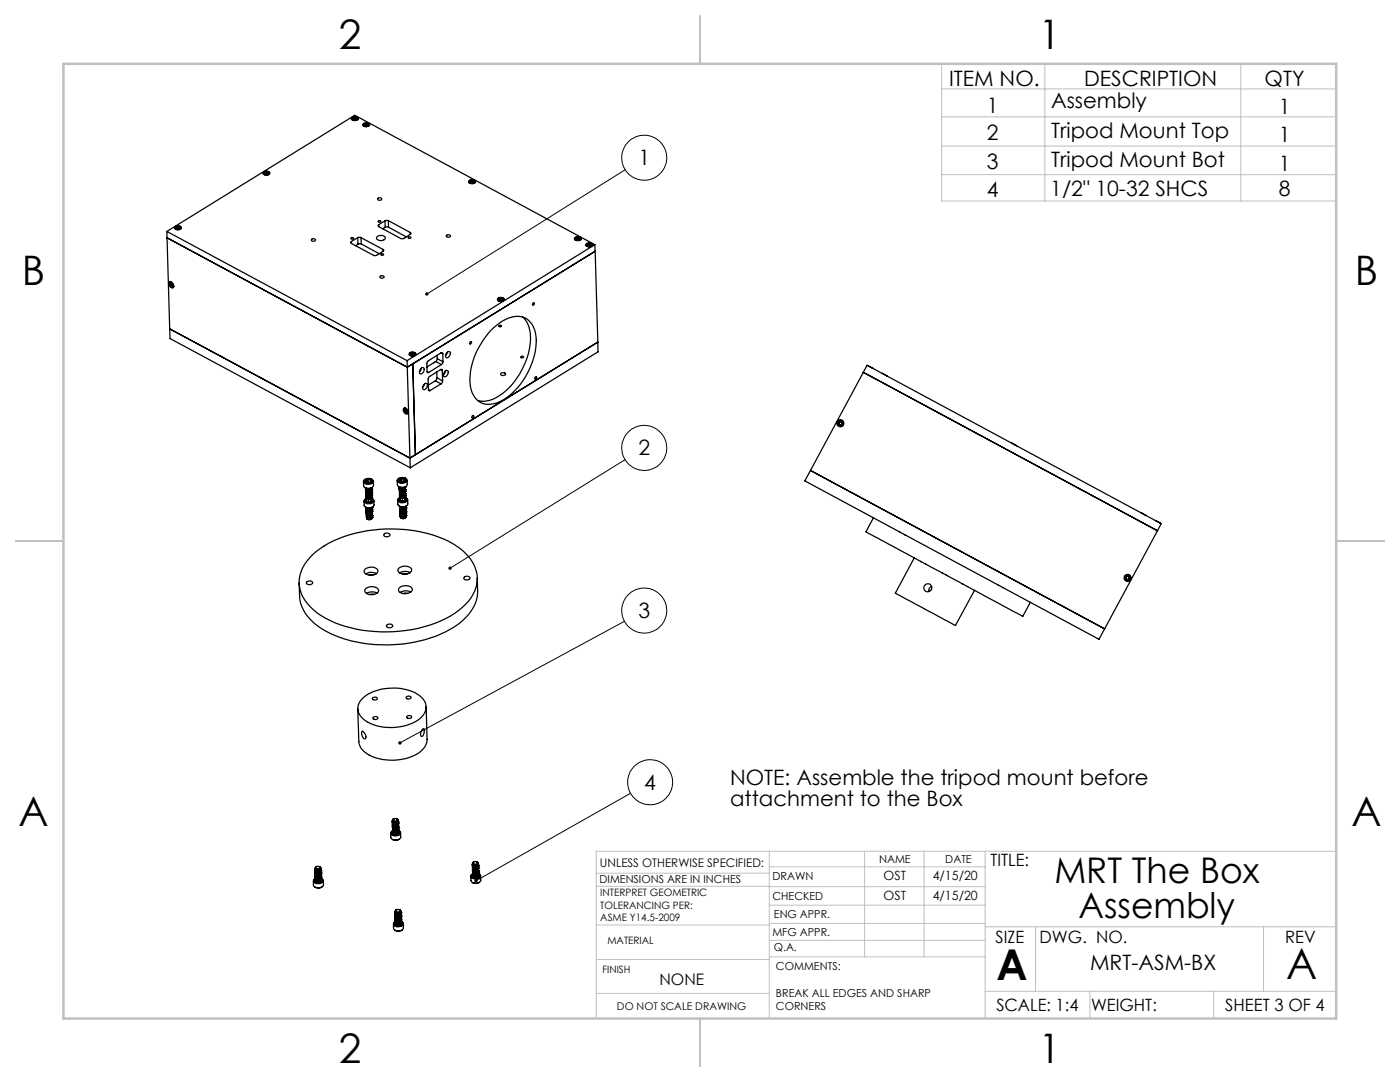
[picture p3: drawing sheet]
<svg xmlns="http://www.w3.org/2000/svg" width="279mm" height="216mm" viewBox="0 0 279 216" stroke-linecap="round" stroke-linejoin="round" font-family="sans-serif">
<g fill="none" stroke="#000" stroke-width=".2">
<path d="M124.8 33.9l-39.6 24.8M124.7 91.7l-34.9 21.7M124.6 124l-44.8 24.2M125.8 158.3l-30.8 17.5"/>
<circle cx="128.6" cy="31.5" r="4.5"/>
<circle cx="128.6" cy="89.4" r="4.5"/>
<circle cx="128.6" cy="121.8" r="4.5"/>
<circle cx="129.7" cy="156.1" r="4.5"/>
</g>
<g fill="none" stroke="#c0c0c0" stroke-width=".2">
<path d="M137.8 12.7h128.9v27.4h-78.8v-27.4M187.9 17.7h78.8M208.5 12.7v27.4M247.6 12.7v27.4M187.9 23.3h78.8M187.9 29.1h78.8M187.9 34.9h78.8M266.7 41.3v5.7M266.7 52.7v5.7M119 174.2h34.5M119 176.8h34.6M153.5 169.9v33.3"/>
<path d="M153.5 176.9h43.1M153.5 173h43.1M172.5 169.9v21M184.4 169.9v21M196.6 169.9v33.3M266.7 169.9h-147.7v33.3M119 198.2h34.5M119 191.5h34.5M119 184.6h34.6M153.5 180.6h43.1M153.5 184.3h43.1M153.5 187.6h43.1"/>
<path d="M153.6 190.9h43M196.6 197.8h70.1M196.6 184.9h70.1M206.7 184.9v12.9M217.5 197.8v5.4M242.2 197.8v5.4M252.2 184.9v12.9"/>
</g>
<path d="M139.7 3.2v9.5M3.1 107.9h9.6M266.7 107.9h9.5M139.7 203.2v9.6" fill="none" stroke="#c0c0c0" stroke-width=".25"/>
<path d="M12.7 12.7h254v190.5h-254z" fill="none" stroke="#c0c0c0" stroke-width=".5"/>
<path d="M84.9 58.5v.3l.3-.1-.3 .1a.34 .34 0 0 0 .5 .1 .34 .34 0 0 0 0-.5 .34 .34 0 0 0-.5 .1zM89.6 113.1l-.1 .5 .3-.2-.3 .2a.34 .34 0 0 0 .5 0 .34 .34 0 0 0 .1-.4 .34 .34 0 0 0-.5-.1zM79.6 148l-.1 .4 .3-.2-.3 .2a.34 .34 0 0 0 .5 .1 .34 .34 0 0 0 .1-.5 .34 .34 0 0 0-.5 0zM94.7 175.6v.3l.3-.1-.3 .1a.34 .34 0 0 0 .5 .1 .34 .34 0 0 0 0-.5 .34 .34 0 0 0-.5 .1z" fill="#000"/>
<g fill="none" stroke="#000" stroke-width=".25">
<path d="M52.5 34.4a.75 .75 0 0 1 1.3 .2 .82 .82 0 0 1-1.3 0zM52.6 34.6v.2M52.7 34.4a.54 .54 0 0 1 .5-.2 .54 .54 0 0 1 .5 .4 .51 .51 0 0 1-.6 .3 .51 .51 0 0 1-.4-.5zM52.8 34.5l.1 .1M52.9 34.6l.3 .1M52.9 34.6l.1 .1M53.1 34.3l.3 .1M53.1 34.3l-.3 .2M53.1 34.7h.1M53.1 34.3v.4M53.4 34.4l.1 .2M53.4 34.4v.2"/>
<path d="M53.5 34.6l-.3 .1M53.5 34.6l-.1 .1M53.5 34.3l.2 .1a.53 .53 0 0 1-.5 .5 .53 .53 0 0 1-.6-.4l.2-.2M53.8 34.6v.1M70.2 23.5a.81 .81 0 0 1 1.3 .2 .88 .88 0 0 1-1.4 0zM70.2 23.7v.2M70.4 23.4h.6l.3 .2a.52 .52 0 0 1-.5 .3 .52 .52 0 0 1-.5-.4zM70.4 23.4l-.1 .2a.59 .59 0 0 0 .5 .4 .59 .59 0 0 0 .6-.3l-.2-.3M70.5 23.6l.1 .1M70.6 23.7l.3 .1M70.6 23.7v.1M70.8 23.4l.3 .1"/>
<path d="M70.8 23.4l-.3 .2M70.8 23.4l-.1 .4h.2M71.1 23.5v.2M71.1 23.7l-.2 .1M71.1 23.7l-.1 .1M71.4 23.7v.1M72.5 24.7a.75 .75 0 0 1 1.3 .2 .8 .8 0 0 1-1.4 0zM72.5 24.9v.2M72.6 24.8a.53 .53 0 0 1 .5-.3 .53 .53 0 0 1 .5 .4 .54 .54 0 0 1-.6 .2 .54 .54 0 0 1-.4-.3zM72.8 24.8v.2M72.8 25h.3M72.8 25h.1"/>
<path d="M73 24.7h.4M73 24.7l-.2 .1M73 24.7l.1 .3M73.1 25h-.1M73.1 25h.1M73.4 24.7v.2M73.4 24.7v.3M73.4 24.9l-.3 .1M73.4 24.9l-.1 .1M73.4 24.6l.2 .2a.53 .53 0 0 1-.5 .5 .53 .53 0 0 1-.5-.5l.1-.1M73.7 24.9v.2M75.4 39.6a.38 .38 0 0 1 .5-.2 .38 .38 0 0 1 .2 .5l-.5 .1-.2-.2z"/>
<path d="M93.6 36.3v.2M93.7 36l.5-.2 .5 .1 .2 .3a.75 .75 0 0 1-.7 .5 .75 .75 0 0 1-.7-.4zM93.8 36l.6-.1 .3 .2a.48 .48 0 0 1-.5 .4 .48 .48 0 0 1-.5-.4zM93.8 36l-.2 .3a.67 .67 0 0 0 1.2 0l-.3-.3M93.9 36.2v.2M93.9 36.4h.1M94.1 36.4h.2M94.2 36l.3 .1M94.2 36l-.3 .2M94.2 36v.4M94.5 36.1v.2M94.5 36.3l-.6 .1"/>
<path d="M94.5 36.3l-.1 .1M94.8 36.3v.2M33.3 46.2l47.9 25.8M33.3 46.2l37.5-23.2 47.9 25.8M33.3 46.2v1.2M33.3 47.4l48 25.9M33.3 47.4l.6 18.2M33.7 56.3a.71 .71 0 0 1 .8 .3 .71 .71 0 0 1-.1 .9l-.4-.2-.2-.4zM34 56.4a.53 .53 0 0 1 .5 .3 .53 .53 0 0 1-.1 .6l-.4-.3-.1-.4zM34 56.6l.1 .3M34 56.2v.1M34.1 56.9l.2 .2"/>
<path d="M34.1 56.2l-.2 .2v.2M34.1 56.5l.3 .2M34.1 56.5l-.1 .1M34.1 56.5l.2 .1M34.2 56.5l-.2 .1M34.4 56.7l.1 .3M34.4 56.7v.1M34.4 56.8h.1M34.4 56.8l-.3 .1M34.5 57l-.2 .1M34.5 56.9v.1M34.7 57.2l-.2 .1-.2-.1"/>
<path d="M34.7 57.2l-.1 .1M34.9 45.3a.75 .75 0 0 1 1.3 .2 .8 .8 0 0 1-1.4-.1zM35 45.5v.2M35 45.3a.53 .53 0 0 1 .6-.2 .53 .53 0 0 1 .4 .4 .54 .54 0 0 1-.5 .2 .54 .54 0 0 1-.5-.4zM35.2 45.4v.1M35.2 45.5l.4 .1M35.2 45.5l.1 .1M35.5 45.2l.3 .1M35.5 45.2l-.3 .2M35.5 45.2v.4M35.5 45.6h-.1M35.5 45.6h.1"/>
<path d="M35.8 45.3v.2M35.8 45.5l-.2 .1M35.8 45.5l-.1 .1M35.9 45.2l.2 .1a.53 .53 0 0 1-.6 .5 .53 .53 0 0 1-.5-.4l.2-.2M36.1 45.5v.1M62.2 47.8a.42 .42 0 0 1 .4-.2 .42 .42 0 0 1 .3 .4 .43 .43 0 0 1-.4 .1 .43 .43 0 0 1-.3-.3zM70.1 47.4h.4a.21 .21 0 0 1-.2 .3 .21 .21 0 0 1-.2-.3zM70.1 48.2l-.1 .1 .1 .3M70.1 48.6l4.6 2.4 .5-.1 1.2-.8M70.1 48.2v.4M71.4 47.4h.6M71.4 47.4l-1.3 .8"/>
<path d="M71.4 47.4v1.3M71.4 48.7l-.5 .3M72 47.4l4.4 2.4M72 47.4l.1 1.3M72.1 48.7h-.7M72.1 48.7l3.6 1.9M75.3 47.2a1.03 1.03 0 0 1 1.6 .3 1.05 1.05 0 0 1-1.8 .1zM75.5 44.1a.26 .26 0 0 1 .3-.1 .26 .26 0 0 1 .2 .3h-.5zM75.6 44.8l-.1 .3 .1 .1M75.6 44.8v.4M75.6 45.2l4.4 2.4 .4 .1 1.5-.9M75.9 55.1l.5-.1 .2 .2a.39 .39 0 0 1-.4 .3 .39 .39 0 0 1-.4-.3z"/>
<path d="M76 50.7a.25 .25 0 0 1 .3-.1 .25 .25 0 0 1 .2 .3h-.3zM76.4 49.8l.2 .1-.2 .2M76.4 49.8v.3M76.8 44.1l-1.2 .7M76.8 44.1l.1 1.3M76.9 45.4l-.5 .2M77.5 44l-.7 .1M77.5 44l4.4 2.4M77.5 44v1.3M77.5 45.3l-.6 .1M77.5 45.3l3.6 2M81.5 47.4a.24 .24 0 0 1 .3-.2 .24 .24 0 0 1 .1 .3l-.3 .1z"/>
<path d="M81.9 46.4l.1 .1-.1 .3M81.9 46.4v.4M89.2 46.9l.4-.1 .3 .2a.41 .41 0 0 1-.4 .3 .41 .41 0 0 1-.4-.3zM99.4 59.8v.2M99.4 59.5l.8-.1a.41 .41 0 0 1 .4 .4 .84 .84 0 0 1-1.3 0zM99.6 59.5l.6-.1 .2 .2a.48 .48 0 0 1-.4 .4 .48 .48 0 0 1-.5-.4zM99.6 59.5l-.2 .3a.67 .67 0 0 0 1.1 0l-.2-.3M99.6 59.7l.1 .2M99.7 59.9h.3M99.7 59.9h.1M99.9 59.5l.3 .1M99.9 59.5l-.3 .2"/>
<path d="M99.9 59.5v.4h.1M100.2 59.6l.1 .2M100.2 59.6v.2M100.3 59.8l-.3 .1M100.3 59.8l-.1 .1M100.5 59.8v.2M114.7 47.5a.75 .75 0 0 1 1.3 .2 .84 .84 0 0 1-1.4-.1zM114.8 47.7v.2M114.9 47.5a.5 .5 0 0 1 .5-.2 .5 .5 0 0 1 .4 .4 .5 .5 0 0 1-.6 .2 .5 .5 0 0 1-.3-.4zM115 47.5v.2M115 47.7l.1 .1M115.3 47.4h.3"/>
<path d="M115.3 47.4l-.3 .1M115.3 47.8h-.1M115.3 47.8h.1M115.3 47.4v.4M115.6 47.4v.3M115.6 47.7l-.2 .1-.4-.1M115.6 47.7h-.1M115.7 47.4l.2 .1a.57 .57 0 0 1-.5 .5 .57 .57 0 0 1-.6-.3l.2-.3M115.9 47.6v.2M116.9 48.7a.78 .78 0 0 1 1.4 .2 .84 .84 0 0 1-1.4 0zM117 48.9v.2M117.1 48.7a.52 .52 0 0 1 .6-.2 .52 .52 0 0 1 .4 .4 .52 .52 0 0 1-.6 .3 .52 .52 0 0 1-.4-.5z"/>
<path d="M117.2 48.6l-.1 .2a.56 .56 0 0 0 .5 .4 .56 .56 0 0 0 .5-.4l-.1-.2M117.3 48.8v.2M117.3 49h.1M117.5 49h.2M117.5 48.6l.4 .1M117.5 48.6l-.2 .2M117.5 48.6l.1 .4M117.9 48.7v.2M117.9 48.7l-.1 .3 .1-.1M117.9 48.9l-.2 .1h-.4M118.2 48.9v.2M118.7 48.8l-37.5 23.2"/>
<path d="M118.7 48.8l.1 1.3M118.8 50.1l-37.5 23.2M118.8 50.1l.5 18.2M33.9 65.6l47.9 25.8M33.9 65.6v2l48 25.7M81.2 72l.1 1.3M81.3 73.3l1.1-.7 .5 18.1-1.1 .7M81.3 73.3l.5 18.1M81.7 70.7v.2M81.8 70.4l.5-.2 .5 .1 .2 .3a.75 .75 0 0 1-.6 .5 .75 .75 0 0 1-.8-.4zM82 70.4l.3-.1 .5 .2a.48 .48 0 0 1-.5 .4 .48 .48 0 0 1-.5-.4zM82 70.4l-.3 .3a.67 .67 0 0 0 1.2 0l-.2-.3"/>
<path d="M82 70.6l.1 .1M82.1 70.7l.3 .1M82.1 70.7v.1M82.2 70.8h.2M82.3 70.4l.3 .1M82.3 70.4l-.3 .2M82.3 70.4v.4M82.6 70.5v.2M82.6 70.7l-.2 .1M82.9 70.7v.1M84 73.5l.5-.1a.76 .76 0 0 1 0 .8 .76 .76 0 0 1-.7 .3l-.1-.6zM84.1 73.4l-.4 .8"/>
<path d="M84.7 76.7l.3-.2a.69 .69 0 0 1 .2 .8 .69 .69 0 0 1-.8 .4l-.1-.4zM84.7 76.6l-.4 .7M85.2 74.2l.1 .2 .2-.1M85.2 74.2l.3 .1M85.5 77.8l.2 .2 .1-.1M85.5 77.8l.3 .1M86.7 72.3l-.1 .1M86.9 76l1.1 .6M86.9 76l-1.4 .8M87 72.1l1.1 .6M87 72.1l-1.8 1.1M87.2 74.2v1.2"/>
<path d="M87.2 75.4l-.3 .6M87.2 75.4l1.1 .6M87.2 70.9l.1 .7M87.3 71.6l-.3 .5M87.3 71.6l1.1 .6M87.9 73.7l-2.3 1.5-.2 .4 .1 2.2M87.9 73.7h.3l.1 .2M87.9 73.7l.4 .2M88 70.4h.3l.1 .2M88 70.4l-2.7 1.7-.1 2.1M88 76.6l-2.2 1.3M88 70.4l.4 .2"/>
<path d="M88.1 72.7l-2.6 1.6M88.3 73.9v2.1M88.3 76l-.3 .6M88.4 70.6v1.6M88.4 72.2l-.3 .5M88.8 74.1l.4-.2a.69 .69 0 0 1 .1 .8 .69 .69 0 0 1-.7 .4l-.1-.6zM88.9 74l-.4 .8M89.3 70.3l.4-.1a.77 .77 0 0 1 0 .8 .77 .77 0 0 1-.7 .3l-.1-.4zM89.3 70.2l-.4 .8M93.8 68.2h.2a.24 .24 0 0 1 0 .3 .24 .24 0 0 1-.3 0zM97.8 66.1a7.5 7.5 0 0 1 6.2-2.9 4 4 0 0 1 3 3.9 14.3 14.3 0 0 1-7.5 13.2 3.7 3.7 0 0 1-5.5-2.6 13.5 13.5 0 0 1 3.3-11zM99.6 65a.25 .25 0 0 1 .3-.1 .25 .25 0 0 1 .1 .3h-.3z"/>
<path d="M99.9 74.5a.5 .5 0 0 1 .6-.2 .5 .5 0 0 1 .4 .5 .5 .5 0 0 1-.6 .2 .5 .5 0 0 1-.4-.5zM103.9 71.2a.26 .26 0 0 1 .4-.1 .26 .26 0 0 1 .1 .3h-.4zM104.3 63.3a6.7 6.7 0 0 1 1.4 6.3 14.5 14.5 0 0 1-7.3 10.1l-.6 .2a4.2 4.2 0 0 1-2.4 0M106.4 60.4a.21 .21 0 0 1 .2 .3 .21 .21 0 0 1-.3 .1zM106.8 75.2l.2-.1a.24 .24 0 0 1 0 .4 .24 .24 0 0 1-.3 0zM119.3 68.3l-37.5 23.1M119.3 68.3v1.9l-37.4 23.1M172.3 74.3l.7-1.4 58.7 31.6-.7 1.4M172.3 74.3l58.7 31.6M172.3 74.3l-10.6 19.6M173.2 73l1 .5M176.1 74.5l.9 .5"/>
<path d="M72.6 100l.1 1 .6 .3M72.7 95.7a1.1 1.1 0 0 1 1.7 .2 1.03 1.03 0 0 1-1.7 .2zM72.8 99.7a1.06 1.06 0 0 1 1.7 .1 .94 .94 0 0 1-.9 .6 .94 .94 0 0 1-.8-.6zM73 97.5h.1M73 97.3a.72 .72 0 0 0 1.1 .1M73 97.4a.74 .74 0 0 0 1.1 0M73 97.8v.1M73 98.8h.1M73 98.3h.1M73 98h.1M73 95.8l.1 .4M73 99a.71 .71 0 0 0 1.2-.2 .67 .67 0 0 1-.6 .5 .67 .67 0 0 1-.6-.3z"/>
<path d="M73 98.5a.68 .68 0 0 0 .6 .3 .68 .68 0 0 0 .6-.4 .68 .68 0 0 1-.6 .4 .68 .68 0 0 1-.6-.3zM73 97.5a.61 .61 0 0 0 .6 .5 .61 .61 0 0 0 .6-.5 .67 .67 0 0 1-.6 .5 .67 .67 0 0 1-.6-.4M73 99.1l.3 .3M73 98.7a.6 .6 0 0 0 .6 .4 .6 .6 0 0 0 .6-.4M73 98.5a.6 .6 0 0 0 .6 .5 .6 .6 0 0 0 .6-.5M73 98.2a.6 .6 0 0 0 .6 .4 .6 .6 0 0 0 .6-.4M73 98v.1a.71 .71 0 0 0 1.2-.1 .68 .68 0 0 1-.6 .5 .68 .68 0 0 1-.6-.4M73 97.9a.59 .59 0 0 0 .6 .4 .59 .59 0 0 0 .6-.4 .68 .68 0 0 1-1.2 .1M73 97.7v.1a.71 .71 0 0 0 1.2-.1M73 99.3l.1 .2M73 99.3h.1M73.1 99.4h-.1a.57 .57 0 0 0-.3 .7 .57 .57 0 0 0 .6 .4l.8-.1a.49 .49 0 0 0 .4-.7l-.3-.2"/>
<path d="M73.1 99.2v.2M73.1 99v.2l.2 .2M73.1 96.2h.1M73.1 99.7l.1 .4M73.4 95.6l.6 .1M73.4 95.6l-.4 .2M73.4 96.2v.1M73.4 96.2l.2 .1M73.4 95.6v.6M73.6 99.5l.5 .1M73.6 99.5l-.5 .2M73.6 99.5v.6"/>
<path d="M74 95.7v.4M74 96.1a.84 .84 0 0 1-.9 .1M74 96.1l-.1 .1M74.1 99.6l.1 .4M74.1 99.6v.4M74.1 95.6a.48 .48 0 0 1 .4 .5 .48 .48 0 0 1-.5 .5 .93 .93 0 0 1-1.4-.7l.3-.3M74.2 97.4h.1M74.2 100l-.5 .2M74.2 100l-.2 .1M74.2 97.3a.68 .68 0 0 1-.6 .5 .68 .68 0 0 1-.6-.3v-.1M74.2 97.4a.67 .67 0 0 1-.6 .4 .67 .67 0 0 1-.6-.3M74.2 97.7h.1"/>
<path d="M74.2 98.2h.1M74.2 98.5h.1M74.2 98.8h.1M74.2 98.7a.71 .71 0 0 1-1.2 .1M74.2 98.5a.67 .67 0 0 1-.6 .5 .67 .67 0 0 1-.6-.4M74.2 98.2a.68 .68 0 0 1-.6 .4 .68 .68 0 0 1-.6-.3M74.2 97.7a.72 .72 0 0 1-1.2 .2M74.2 98.7h.1M74.2 99.3h.1M74.2 97.3l-.4 .2-1-.2M74.2 99.2l-.1 .2zM74.2 99l-.3 .4z"/>
<path d="M74.2 97.3h.1M74.2 99.2h.1M74.2 99.3v.1M74.5 96v.9a1.16 1.16 0 0 1-1.9 0l-.1-.8M74.6 99.9l-.1 1.1-.6 .4-.6-.1M79.3 95.9v.8a.55 .55 0 0 0 .6 .5M79.4 99.8v1l.6 .3M79.6 99.4a1.1 1.1 0 0 1 1.6 .2 .96 .96 0 0 1-.8 .6 .96 .96 0 0 1-.9-.6zM79.6 97.1l.3 .2M79.6 95.4l.8-.1a.52 .52 0 0 1 .7 .6 1 1 0 0 1-1.7-.2zM79.7 97.5h.1M79.7 97.2l.4 .2h.4l.4-.2a.74 .74 0 0 1-1.2 0z"/>
<path d="M79.7 99.1h.1M79.7 98.8h.1M79.7 98.3h.1M79.7 98h.1M79.7 95.6l.1 .4M79.7 98.6a.68 .68 0 0 0 1.2-.1 .67 .67 0 0 1-.5 .4 .67 .67 0 0 1-.7-.3zM79.7 98.3a.69 .69 0 0 0 1.2-.2 .67 .67 0 0 1-.5 .5 .67 .67 0 0 1-.7-.3zM79.7 97.5a.61 .61 0 0 0 .6 .4 .61 .61 0 0 0 .6-.4 .67 .67 0 0 1-.6 .4 .67 .67 0 0 1-.6-.3M79.7 97.3a.6 .6 0 0 0 .6 .5 .6 .6 0 0 0 .6-.5 .67 .67 0 0 1-.6 .5 .67 .67 0 0 1-.6-.3M79.7 99.1l.1 .2M79.7 99l.3 .2M79.7 98.4v.1"/>
<path d="M79.7 98.9v.1M79.8 98.6a.61 .61 0 0 0 .5 .5 .61 .61 0 0 0 .6-.5 .67 .67 0 0 1-.5 .5 .67 .67 0 0 1-.7-.3M79.8 98.3l-.1 .1a.68 .68 0 0 0 .7 .3 .68 .68 0 0 0 .5-.4M79.8 98l-.1 .1a.71 .71 0 0 0 1.2-.1M79.8 97.8a.59 .59 0 0 0 .5 .5 .59 .59 0 0 0 .6-.5M79.8 97.6l-.1 .2a.74 .74 0 0 0 1.2-.1M79.8 99.2v.1M79.8 99l.1 .3M79.8 98.8v.3l.3 .1M79.8 96h.1M79.8 99.6l.1 .3M79.9 99.9h.1"/>
<path d="M80.2 95.4l.5 .1M80.2 95.4l-.5 .2M80.2 95.4v.7M80.2 96.1h-.1M80.2 96.1h.2M80.3 99.3l.5 .1M80.3 99.3l-.5 .3M80.3 99.9l-.1 .1M80.3 99.9l.2 .1M80.3 99.3v.6M80.5 81.5a.75 .75 0 0 1 .8 .3 .75 .75 0 0 1 .1 .8 .82 .82 0 0 1-.9-1.1zM80.7 95.5l.1 .4"/>
<path d="M80.7 95.5v.5M80.8 95.9a.84 .84 0 0 1-1 .1M80.8 95.9l-.2 .1M80.8 99.2l.2-.2-.2 .2M80.8 81.6a.57 .57 0 0 1 .5 .8 .58 .58 0 0 1-.5-.8zM80.8 81.8l.1 .3M80.8 99.4l.1 .4M80.8 99.4v.4M80.9 95.4a.48 .48 0 0 1 .4 .5 .48 .48 0 0 1-.5 .4 .91 .91 0 0 1-1.5-.6l.3-.3M80.9 97.1a.63 .63 0 0 1-.6 .5 .63 .63 0 0 1-.6-.3v-.1M80.9 82.1l.2 .2M80.9 81.4l-.1 .1"/>
<path d="M80.9 97.2h.1M80.9 99.8a.84 .84 0 0 1-1 .1M80.9 99.8l-.2 .1M80.9 97.2a.68 .68 0 0 1-.6 .4 .68 .68 0 0 1-.6-.3M80.9 97.7h.1M80.9 98h.1M80.9 98.5h.1M80.9 98.8h.1M80.9 98.8l-.3 .4M80.9 98.4a.71 .71 0 0 1-1.2 .1M80.9 98a.68 .68 0 0 1-.5 .4 .68 .68 0 0 1-.7-.3M80.9 97.9a.71 .71 0 0 1-1.2 .1"/>
<path d="M80.9 97.7a.7 .7 0 0 1-1.2 .1M80.9 81.5h-.2l-.1 .3M80.9 97.8v.1M80.9 98.3v.1M81 99.3a.48 .48 0 0 1 .4 .5 .48 .48 0 0 1-.5 .4 .9 .9 0 0 1-1.5-.6l.3-.3M81 81.7l.2 .3 .1 .2M81 81.7l-.2 .1M81 81.7h.1M81 99.1l-.1 .2zM81 97.1l-1.1 .2M81.1 81.8l.1 .1M81.2 81.9v.1"/>
<path d="M81.2 81.9l-.3 .2M81.2 95.8v1.1l-.7 .4-.6-.1M81.3 82.2l-.2 .1M81.3 82.1v.1M81.4 99.7l-.1 1.1-.4 .3h-.9M81.5 82.3l-.1 .2-.4-.1M81.5 82.4l-.1 .1M81.8 91.4l.1 1.9M94.3 83v-.1a.21 .21 0 0 1 .2 .3 .21 .21 0 0 1-.3 .1zM161.7 93.9l58.8 31.6M161.7 93.9l-1.1 2.1 58.7 31.6 1.2-2.1M167.4 84.6l.3 .2"/>
<path d="M167.4 84.2v.4M167.7 84.1l.3 .2M167.7 84.1l-.3 .1M168 84.7l-.3 .1M168 84.3v.4M201.9 88.4l1 .6M61.3 116l.7-.1a.4 .4 0 0 1 .4 .5l-.6 .3-.5-.1-.2-.3zM62.4 110.7a22.9 22.9 0 0 1 14.6-5.1 23.8 23.8 0 0 1 15.1 4 7 7 0 0 1 2.7 8.3 13.2 13.2 0 0 1-7.9 6.5 28.4 28.4 0 0 1-21.1-.6 10.2 10.2 0 0 1-5.9-6.1 7.1 7.1 0 0 1 2.5-7zM72.8 113.6a1.89 1.89 0 0 1 2.6 .1 .99 .99 0 0 1-1.3 1.1l-.7-.1a.65 .65 0 0 1-.7-.4 .65 .65 0 0 1 .1-.7zM73 117.5a1.71 1.71 0 0 1 2.6 .3 1.6 1.6 0 0 1-2.8 .1zM73 101.2h.1M73 101.2l.3 .2"/>
<path d="M73.1 101.2l.1 .3h.5l.5-.3M73.1 101.2a.78 .78 0 0 0 1.2 0M73.1 102.4h.1M73.1 101.9h.1M73.1 101.6h.1M73.1 102.4a.69 .69 0 0 0 1.2-.2 .67 .67 0 0 1-.6 .5 .67 .67 0 0 1-.6-.3zM73.1 101.6a.69 .69 0 0 0 1.2-.2 .68 .68 0 0 1-1.2 .2zM73.1 102.5v.1M73.1 103.2h.1M73.1 102.7h.1M73.1 102.8a.68 .68 0 0 0 .7 .4 .68 .68 0 0 0 .5-.5 .68 .68 0 0 1-.5 .5 .68 .68 0 0 1-.7-.4zM73.1 102.1a.6 .6 0 0 0 .6 .4 .6 .6 0 0 0 .6-.4"/>
<path d="M73.1 101.9v.1a.68 .68 0 0 0 .6 .3 .68 .68 0 0 0 .6-.4M73.1 101.7a.6 .6 0 0 0 .6 .5 .6 .6 0 0 0 .6-.4M73.1 101.6v.1a.71 .71 0 0 0 1.2-.1 .68 .68 0 0 1-.6 .4 .68 .68 0 0 1-.6-.3M73.1 103h.1M73.2 103l-.1 .2a.68 .68 0 0 0 .7 .3 .68 .68 0 0 0 .5-.5 .67 .67 0 0 1-.5 .5 .67 .67 0 0 1-.7-.3M73.2 102.9a.6 .6 0 0 0 .5 .4 .6 .6 0 0 0 .6-.4M73.2 102.6a.6 .6 0 0 0 .5 .4 .6 .6 0 0 0 .6-.4 .68 .68 0 0 1-1.2 .1M73.2 102.4l-.1 .1a.71 .71 0 0 0 1.2-.1M73.2 103.3v.2M73.2 103.5l.3 .1M73.2 100.1l.5 .1M73.2 100.1h.1"/>
<path d="M73.3 103.5h.1M73.3 103.6h.2M73.4 103.6h.1M73.5 103.6h.4M73.6 100.1l-.1 .1M73.6 100.1l.2 .1M74.1 103.6h-.7M74.3 101.2a.68 .68 0 0 1-.6 .5 .68 .68 0 0 1-.6-.3v-.1M74.3 103.4l-.4 .2h-.5M74.3 101.3h.1M74.3 101.8h.1M74.3 102.1h.1"/>
<path d="M74.3 102.4a.72 .72 0 0 1-1.2 .2M74.3 102.1a.67 .67 0 0 1-.6 .4 .67 .67 0 0 1-.6-.3M74.3 102a.69 .69 0 0 1-1.2 0M74.3 101.8a.68 .68 0 0 1-.6 .4 .68 .68 0 0 1-.6-.3M74.3 101.3a.7 .7 0 0 1-1.2 .1M74.3 101.9v.1M74.3 102.4h.1M74.3 102.9h.1M74.3 103.2h.1M74.3 103.2l-.3 .4-.8-.1M74.3 103.2l-.3 .4h-.5M74.3 102.9a.69 .69 0 0 1-1.2 .1"/>
<path d="M74.4 101.2l-1.1 .2M74.5 114.7l-.8 .1M74.6 118.6h-.8M75.1 114.5a2.08 2.08 0 0 0-2.1 0M75.2 118.4a2.25 2.25 0 0 0-2.1 0M76.7 106.5l.5-.1 .6 .2a.64 .64 0 0 1-.6 .5 .64 .64 0 0 1-.6-.3zM79.6 113.4a1.88 1.88 0 0 1 2.5 .1 1.21 1.21 0 0 1-1.7 1h-.3a.66 .66 0 0 1-.6-.4 .66 .66 0 0 1 .1-.7zM79.7 117.3a1.71 1.71 0 0 1 2.6 .3 1.66 1.66 0 0 1-2.4 .7 .56 .56 0 0 1-.2-1zM79.7 101h.1M79.8 101l.2 .1M79.8 101a.7 .7 0 0 0 1.2 0 .69 .69 0 0 1-1.2 0zM79.8 102.7h.1"/>
<path d="M79.8 102.3h.1M79.8 101.8h.1M79.8 101.5h.1M79.8 102.5a.68 .68 0 0 0 1.2-.1 .67 .67 0 0 1-.5 .4 .67 .67 0 0 1-.7-.3zM79.8 102.3a.69 .69 0 0 0 1.2-.1 .67 .67 0 0 1-.5 .4 .67 .67 0 0 1-.7-.3zM79.8 101.5a.69 .69 0 0 0 1.2-.1 .68 .68 0 0 1-1.2 .1zM79.8 101.1a.61 .61 0 0 0 .6 .4 .61 .61 0 0 0 .6-.4M79.8 101.7h.1M79.8 102.2h.1M79.9 103h.1M79.9 102l-.1 .2a.68 .68 0 0 0 1.2-.1M79.9 101.9l-.1 .1a.68 .68 0 0 0 .7 .3 .68 .68 0 0 0 .5-.4 .68 .68 0 0 1-.5 .4 .68 .68 0 0 1-.7-.3"/>
<path d="M79.9 101.7a.6 .6 0 0 0 .6 .5 .6 .6 0 0 0 .5-.5 .67 .67 0 0 1-.5 .5 .67 .67 0 0 1-.7-.4M79.9 101.2l-.1 .2a.74 .74 0 0 0 1.2-.2M79.9 102.8a.6 .6 0 0 0 .6 .5 .6 .6 0 0 0 .6-.4M79.9 102.7v.1a.68 .68 0 0 0 .6 .3 .68 .68 0 0 0 .6-.4 .68 .68 0 0 1-.6 .4 .68 .68 0 0 1-.6-.3M79.9 103.1v.2M79.9 103.3l.4 .1M80 103.3h.1M80 103.4h.3M80.5 118.4l.4-.1 .5 .1M80.7 103.4h-.4M81 103.2l-.4 .3-.4-.1 .3 .1 .3-.1M81 101.1a.69 .69 0 0 1-1.2 .1"/>
<path d="M81 101.1h.1M81 101.2h.1M81 101.6h.1M81 102.1h.1M81 102.4h.1M81 101.6a.71 .71 0 0 1-1.2 .1M81 102.1a.69 .69 0 0 1-1.2 .1M81 101.6a.69 .69 0 0 1-1.2 .1M81 101.2a.7 .7 0 0 1-1.2 .2M81.1 102.9h.1M81.1 103l-.2 .3-.4 .1-.6-.1M81.1 102.5a.69 .69 0 0 1-1.2 .2"/>
<path d="M81.1 103l-.4 .4h-.4M81.1 102.9a.68 .68 0 0 1-.6 .4 .68 .68 0 0 1-.6-.3M81.1 102.5v.1M81.1 103h.1M81.1 101l-1.1 .1M81.2 114.5h-.8M81.8 114.3a2.13 2.13 0 0 0-2.1 0M82 118.1a2.12 2.12 0 0 0-2.1 .1M92.7 115.1l.5-.1 .6 .2a.64 .64 0 0 1-.6 .6 .64 .64 0 0 1-.7-.4zM95.3 115.3a10.8 10.8 0 0 1-.5 5.2 12.5 12.5 0 0 1-6.8 6 28.3 28.3 0 0 1-22.1-.1 10 10 0 0 1-6.1-6.8l-.1-3.3M174.3 103.3l-1.4 2.9 29.1 15.6 2.1 1.2 1.5-2.8M179.6 106.2h.1"/>
<path d="M180.6 106.8h.1M182.5 111.3l-3.8 7.1 11.7 6.3 .3 .1 3.8-7M183.8 112v.1M184.7 112.5h.1M185.9 117.1h-.2a.81 .81 0 0 0-.3 .9M188 114.3v.1M188.9 114.8h.1M192.2 116.5v.1M193.1 117v.1M199.2 116.8h.1M200.2 117.3h.1M224.7 115.4l.3 .2"/>
<path d="M224.8 115.1l-.1 .3M225.1 115l.3 .2M225.1 115l-.3 .1M225.3 115.5l-.3 .1M225.4 115.2l-.1 .3M227.8 102.4l.9 .5M230.6 103.9l.9 .5M231 105.9l-10.5 19.6M231.5 104.4h.1M72.5 139.2a10.2 10.2 0 0 1 11.2-.4 2.83 2.83 0 0 1-.4 5 10.2 10.2 0 0 1-10.8-.3 2.63 2.63 0 0 1 0-4.3zM74.3 139.3a.52 .52 0 0 1 .6-.2 .52 .52 0 0 1 .4 .4 .52 .52 0 0 1-.6 .2 .52 .52 0 0 1-.4-.4zM77.3 124.6l.4-.1a.47 .47 0 0 1 .7 .5l-.6 .3-.5-.1-.2-.3z"/>
<path d="M81.1 139.1a.54 .54 0 0 1 .5-.2 .54 .54 0 0 1 .4 .4 .53 .53 0 0 1-.5 .2 .53 .53 0 0 1-.4-.4zM72.2 146l.1-.1a1.23 1.23 0 0 1 .6 1.5h-.1a1.26 1.26 0 0 1-.6-1.4zM74.4 143.2a.52 .52 0 0 1 .6-.3 .52 .52 0 0 1 .4 .5 .52 .52 0 0 1-.6 .2 .52 .52 0 0 1-.4-.4zM81.2 143a.53 .53 0 0 1 .5-.2 .53 .53 0 0 1 .4 .4 .53 .53 0 0 1-.5 .2 .53 .53 0 0 1-.4-.4zM84.3 145.5l.3-.1a1.42 1.42 0 0 1-.4 1.6 .93 .93 0 0 1 .1-1.5zM85.1 141l.1 6.5a4.4 4.4 0 0 1-3.6 3.7 10.2 10.2 0 0 1-8.9-1.2 2.72 2.72 0 0 1-1.1-2l-.2-6.6M62.9 174.3h.1M62.9 173.8h.1M62.9 173.5h.1M62.9 173.5a.69 .69 0 0 0 1.2-.1 .67 .67 0 0 1-.6 .4 .67 .67 0 0 1-.6-.3zM62.9 173.7a.71 .71 0 0 0 1.2-.1 .68 .68 0 0 1-.6 .4 .68 .68 0 0 1-.6-.3zM62.9 174a.68 .68 0 0 0 .6 .3 .68 .68 0 0 0 .6-.4 .68 .68 0 0 1-.6 .4 .68 .68 0 0 1-.6-.3z"/>
<path d="M62.9 174.2a.71 .71 0 0 0 1.2-.1 .67 .67 0 0 1-.6 .4 .67 .67 0 0 1-.6-.3zM62.9 173.4h.1M62.9 175.5h.1M62.9 175.2h.1M62.9 174.7h.1M62.9 174.5a.71 .71 0 0 0 1.2-.1 .68 .68 0 0 1-.6 .4 .68 .68 0 0 1-.6-.3zM62.9 174.7a.69 .69 0 0 0 1.2-.2 .67 .67 0 0 1-.6 .5 .67 .67 0 0 1-.6-.3zM62.9 174.8a.69 .69 0 0 0 1.2-.1 .67 .67 0 0 1-.6 .4 .67 .67 0 0 1-.6-.3zM62.9 175a.71 .71 0 0 0 1.2-.1 .68 .68 0 0 1-.6 .4 .68 .68 0 0 1-.6-.3zM62.9 175.5a.72 .72 0 0 0 1.2-.2 .71 .71 0 0 1-1.2 .2zM62.9 174.8h.1M62.9 175.6a.68 .68 0 0 0 .7 .3 .68 .68 0 0 0 .5-.4 .68 .68 0 0 1-.5 .4 .68 .68 0 0 1-.7-.3z"/>
<path d="M63.1 175.9l.3 .1 .6-.1M63.1 173h.1M63.1 172.9h.5l.3 .1a.41 .41 0 0 1-.4 .4 .41 .41 0 0 1-.5-.4zM63.1 173h-.1M63.1 172.9v.1M63.8 172.9h.1M63.8 172.9l.1 .1a.56 .56 0 0 1-.5 .5 .56 .56 0 0 1-.5-.3l.1-.2M63.9 173l.2 .2a.71 .71 0 0 1-1.2 .2v-.2M64.1 173.7h.1M64.1 174.1h.1M64.1 173.7a.71 .71 0 0 1-1.2 .1M64.1 175.5v.3l-.1 .1"/>
<path d="M64.1 173.2a.69 .69 0 0 1-1.2 .2M64.1 173.7a.68 .68 0 0 1-.6 .5 .68 .68 0 0 1-.6-.4M64.1 173.2h.1M64.1 173.6h.1M64.1 174.4h.1M64.1 174.9h.1M64.1 175.2h.1M64.1 174.2a.72 .72 0 0 1-1.2 .1M64.1 175a.69 .69 0 0 1-1.2 .2M64.1 175.2a.71 .71 0 0 1-1.2 .1M64.1 174.2a.74 .74 0 0 1-1.2 .1M64.1 175.2a.69 .69 0 0 1-1.2 .1"/>
<path d="M64.1 174.2h.1M64.1 175h.1M64.1 175.3h.1M64.1 175.7l-.1 .2M64.1 175.5h.1M64.2 175.3a.45 .45 0 0 1 .3 .5 .45 .45 0 0 1-.4 .4l-.9 .1-.5-.2a.46 .46 0 0 1 .2-.8M64.2 175.3l.1 .1a.58 .58 0 0 1 0 .7 .58 .58 0 0 1-.6 .1h-.6a.49 .49 0 0 1-.4-.7l.2-.2M64.3 177a1.37 1.37 0 0 1-1.4 0M64.5 175.7l.1 .9a1.18 1.18 0 0 1-2.1 0v-.8M78.3 163.8h.1M78.3 164a.7 .7 0 0 0 1.2-.1 .7 .7 0 0 1-1.2 .1zM78.3 165h.1"/>
<path d="M78.3 164.6h.1M78.3 164.3h.1M78.3 164.1a.71 .71 0 0 0 1.2-.1 .68 .68 0 0 1-.6 .5 .68 .68 0 0 1-.6-.4zM78.3 164.5a.71 .71 0 0 0 1.2-.1 .68 .68 0 0 1-.6 .4 .68 .68 0 0 1-.6-.3zM78.3 164.6a.69 .69 0 0 0 1.2-.1 .67 .67 0 0 1-.5 .4 .67 .67 0 0 1-.7-.3zM78.3 165.1a.68 .68 0 0 0 1.2-.1 .67 .67 0 0 1-.6 .4 .67 .67 0 0 1-.6-.3zM78.3 164.8h.1M78.4 165.8h.1M78.4 165.5h.1M78.4 165.5a.69 .69 0 0 0 1.2-.2 .67 .67 0 0 1-.6 .5 .67 .67 0 0 1-.6-.3zM78.4 165.6a.71 .71 0 0 0 1.2-.1 .68 .68 0 0 1-.6 .4 .68 .68 0 0 1-.6-.3zM78.4 165.9a.68 .68 0 0 0 .6 .3 .68 .68 0 0 0 .6-.4 .68 .68 0 0 1-.6 .4 .68 .68 0 0 1-.6-.3z"/>
<path d="M78.4 166.1a.71 .71 0 0 0 1.2-.1 .68 .68 0 0 1-.6 .4 .68 .68 0 0 1-.6-.3zM78.4 165.8h-.1a.41 .41 0 0 0-.3 .4 .41 .41 0 0 0 .3 .4 .99 .99 0 0 0 1.6-.5l-.3-.3M78.4 165.3h.1M78.5 163.5a.48 .48 0 0 1 .4-.2 .48 .48 0 0 1 .4 .4 .46 .46 0 0 1-.5 .2 .46 .46 0 0 1-.3-.4zM78.5 166.3l.6 .2 .3-.1M78.6 163.4h.1M78.6 163.4h-.1M79.2 163.4l.1 .1a.5 .5 0 0 1-.4 .5 .5 .5 0 0 1-.5-.5l.1-.1M79.3 163.4l.1 .1a.58 .58 0 0 1-.4 .6 .58 .58 0 0 1-.7-.4M79.5 163.7a.67 .67 0 0 1-.6 .4 .67 .67 0 0 1-.6-.3M79.5 164h.1M79.5 164.4h.1"/>
<path d="M79.5 164.9h.1M79.5 164.2a.69 .69 0 0 1-1.2 .1M79.5 164.7a.68 .68 0 0 1-.6 .4 .68 .68 0 0 1-.6-.3M79.5 164.9a.71 .71 0 0 1-1.2 .1M79.5 166l-.1 .4M79.5 164.9a.67 .67 0 0 1-.6 .4 .67 .67 0 0 1-.6-.3M79.5 164.2h.1M79.5 164.7h.1M79.6 165.2h.1M79.6 165.7h.1M79.6 166h.1M79.6 165.2a.71 .71 0 0 1-1.2 .1"/>
<path d="M79.6 165.7a.71 .71 0 0 1-1.2 .1M79.6 166.2l-.2 .2M79.6 165.2a.69 .69 0 0 1-1.2 .1M79.6 165.7a.68 .68 0 0 1-.6 .4 .68 .68 0 0 1-.6-.3M79.6 165.7v.1M79.6 165.8a.53 .53 0 0 1 .3 .7 .53 .53 0 0 1-.7 .3l-.8-.1a.45 .45 0 0 1-.4-.4 .45 .45 0 0 1 .3-.5M79.7 167.4a1.21 1.21 0 0 1-1.4 .1M79.9 166.2l.1 .8a1.13 1.13 0 0 1-2 .1v-.8M94.3 172.4h.1M94.3 172.6a.71 .71 0 0 0 1.2-.1 .67 .67 0 0 1-.6 .4 .67 .67 0 0 1-.6-.3zM94.3 172.8h.1M94.3 174.4h-.1"/>
<path d="M94.3 173.6h.1M94.3 173.2h.1M94.3 172.9a.68 .68 0 0 0 .6 .3 .68 .68 0 0 0 .6-.4 .68 .68 0 0 1-.6 .4 .68 .68 0 0 1-.6-.3zM94.3 173.1a.71 .71 0 0 0 1.2-.1 .68 .68 0 0 1-.6 .4 .68 .68 0 0 1-.6-.3zM94.3 173.4a.71 .71 0 0 0 1.2-.1 .68 .68 0 0 1-.6 .4 .68 .68 0 0 1-.6-.3zM94.3 173.6a.69 .69 0 0 0 1.2-.2 .67 .67 0 0 1-.6 .5 .67 .67 0 0 1-.6-.3zM94.3 173.7a.69 .69 0 0 0 1.2-.1 .67 .67 0 0 1-.6 .4 .67 .67 0 0 1-.6-.3zM94.3 173.9a.74 .74 0 0 0 1.2-.1 .7 .7 0 0 1-1.2 .1zM94.3 173.7h.1M94.3 174.7h.1M94.3 174.4h.1M94.3 174.1h.1"/>
<path d="M94.3 174.1a.69 .69 0 0 0 1.2-.2 .67 .67 0 0 1-.5 .5 .67 .67 0 0 1-.7-.3zM94.3 174.4a.69 .69 0 0 0 1.2-.2 .67 .67 0 0 1-.5 .5 .67 .67 0 0 1-.7-.3zM94.3 174.5a.68 .68 0 0 0 .7 .3 .68 .68 0 0 0 .5-.4 .68 .68 0 0 1-.5 .4 .68 .68 0 0 1-.7-.3zM94.3 174.4a.45 .45 0 0 0-.3 .6 .45 .45 0 0 0 .5 .3 .79 .79 0 0 0 .9 0 .79 .79 0 0 0 .4-.8l-.2-.1M94.3 174.2h.1M94.4 172.1a.48 .48 0 0 1 .5-.2 .48 .48 0 0 1 .4 .4 .46 .46 0 0 1-.5 .2 .46 .46 0 0 1-.4-.4zM94.5 174.9l.4 .2 .5-.1M94.5 172h.1M95.2 172l.1 .1a.5 .5 0 0 1-.4 .5 .5 .5 0 0 1-.6-.4l.2-.2M95.3 172l.1 .2a.58 .58 0 0 1-.5 .5 .58 .58 0 0 1-.6-.4M95.5 172.3a.67 .67 0 0 1-.6 .4 .67 .67 0 0 1-.6-.3M95.5 172.6h.1"/>
<path d="M95.5 173h.1M95.5 173.3h.1M95.5 172.6a.74 .74 0 0 1-1.2 .2M95.5 173.1a.69 .69 0 0 1-1.2 .1M95.5 174.6l-.1 .4M95.5 172.6a.68 .68 0 0 1-.6 .5 .68 .68 0 0 1-.6-.3M95.5 173.1h.1M95.5 173.8h.1M95.5 174.1h.1M95.5 174.6h.1M95.5 174.1a.71 .71 0 0 1-1.2 .1M95.5 174.6a.71 .71 0 0 1-1.2 .1"/>
<path d="M95.5 174.8l-.1 .2M95.5 174.1a.69 .69 0 0 1-1.2 .1M95.5 174.6a.68 .68 0 0 1-.5 .4 .68 .68 0 0 1-.7-.3M95.5 174.4h.1M95.5 174.3l.1 .1M95.6 174.4a.53 .53 0 0 1 .3 .7 .53 .53 0 0 1-.7 .3l-.8-.1a.44 .44 0 0 1-.4-.4 .44 .44 0 0 1 .2-.5M95.7 176a1.3 1.3 0 0 1-1.4 .1M95.9 174.8l.1 .8a1.13 1.13 0 0 1-2 .1l-.1-.8M78.8 183h.1M78.8 182.8h.1M78.8 182.5h.1M78.8 182.1h.1"/>
<path d="M78.8 182.3a.71 .71 0 0 0 1.2-.1 .68 .68 0 0 1-.5 .4 .68 .68 0 0 1-.7-.3zM78.8 182.5a.69 .69 0 0 0 1.2-.2 .67 .67 0 0 1-.5 .5 .67 .67 0 0 1-.7-.3zM78.8 182.6a.68 .68 0 0 0 .7 .3 .68 .68 0 0 0 .5-.4 .68 .68 0 0 1-.5 .4 .68 .68 0 0 1-.7-.3zM78.8 183a.72 .72 0 0 0 1.3-.2 .71 .71 0 0 1-1.3 .2zM78.8 183.9v.1M78.9 184.1h.1M78.9 183.6h.1M78.9 183.3h.1M78.9 183.3a.69 .69 0 0 0 1.2-.2 .67 .67 0 0 1-.6 .5 .67 .67 0 0 1-.6-.3zM78.9 183.4a.68 .68 0 0 0 .6 .3 .68 .68 0 0 0 .6-.4 .68 .68 0 0 1-.6 .4 .68 .68 0 0 1-.6-.3zM78.9 183.7a.68 .68 0 0 0 .6 .3 .68 .68 0 0 0 .6-.4 .68 .68 0 0 1-.6 .4 .68 .68 0 0 1-.6-.3zM78.9 183.9h-.1a.42 .42 0 0 0-.2 .4 .42 .42 0 0 0 .2 .4 1.03 1.03 0 0 0 1.6-.5l-.2-.3"/>
<path d="M78.9 183.1h.1M79 181.6h.1M79.1 181.5h.1M79.1 184.5l.3 .1 .5-.1M79.1 181.5h.5l.2 .1a.41 .41 0 0 1-.4 .4 .41 .41 0 0 1-.4-.4zM79.1 181.5a.33 .33 0 0 0-.2 .5 .33 .33 0 0 0 .5 .1l.5-.3-.2-.3M79.8 181.6l.2 .3a.71 .71 0 0 1-1.2 .1l.1-.1M80 182.2h.1M80 182.7h.1M80 182a.69 .69 0 0 1-1.2 .1M80 182.7a.71 .71 0 0 1-1.2 .1M80 184.1l.1 .3-.2 .1"/>
<path d="M80 181.8a.66 .66 0 0 1-.5 .5 .66 .66 0 0 1-.7-.3M80 182.7a.67 .67 0 0 1-.5 .4 .67 .67 0 0 1-.7-.3M80 182h.1M80 182.5h.1M80.1 183h.1M80.1 183.5h.1M80.1 183.8h.1M80.1 183a.71 .71 0 0 1-1.2 .1M80.1 183.5a.71 .71 0 0 1-1.2 .1M80.1 183.8a.71 .71 0 0 1-1.2 .1M80.1 183.9a.69 .69 0 0 1-1.2 .2M80.1 183a.69 .69 0 0 1-1.2 .1"/>
<path d="M80.1 183.5a.68 .68 0 0 1-.6 .4 .68 .68 0 0 1-.6-.3M80.1 183.8a.67 .67 0 0 1-.6 .4 .67 .67 0 0 1-.6-.3M80.1 183.9v.1M80.1 183.9h.1M80.1 184.1h.1M80.1 184.1a.71 .71 0 0 1-1.2 .1M80.1 184.3l-.2 .2M80.1 184.1a.7 .7 0 0 1-1.2 .1M80.2 183.9a.45 .45 0 0 1 .3 .5 .45 .45 0 0 1-.5 .4 .95 .95 0 0 1-1.5-.5l.3-.3M80.3 185.6a1.37 1.37 0 0 1-1.5 0M80.5 184.3v.9a1.14 1.14 0 0 1-2 0v-.8"/>
<circle cx="167.7" cy="84.5" r=".5"/>
<circle cx="167.7" cy="84.5" r=".7"/>
<circle cx="167.7" cy="84.5" r=".59"/>
<circle cx="185.2" cy="117.3" r=".81"/>
<circle cx="225" cy="115.3" r=".7"/>
<circle cx="225" cy="115.3" r=".57"/>
<circle cx="225" cy="115.3" r=".5"/>
</g>
<g font-size="8.5">
<text x="198.9" y="195.5">A</text>
<text x="256.7" y="195.4">A</text>
</g>
<g font-size="8.1">
<text x="67.6" y="9.7">2</text>
<text x="207.3" y="9.7">1</text>
<text x="4.4" y="57">B</text>
<text x="270.4" y="57">B</text>
<text x="3.7" y="164.9">A</text>
<text x="269.7" y="164.9">A</text>
<text x="67.6" y="212.2">2</text>
<text x="207.3" y="212.2">1</text>
</g>
<g font-size="7.1">
<text x="210.4" y="176.1">MRT The Box</text>
<text x="215.2" y="183.2">Assembly</text>
</g>
<g font-size="4.2">
<text x="189.4" y="17.3">ITEM NO.</text>
<text x="216.3" y="17.3">DESCRIPTION</text>
<text x="252.4" y="17.3">QTY</text>
<text x="197" y="22.5">1</text>
<text x="209.8" y="21.6">Assembly</text>
<text x="255.2" y="22.8">1</text>
<text x="197" y="28">2</text>
<text x="209.8" y="27.6">Tripod Mount Top</text>
<text x="255.2" y="28.3">1</text>
<text x="127.4" y="33">1</text>
<text x="197" y="33.7">3</text>
<text x="209.8" y="33.3">Tripod Mount Bot</text>
<text x="255.2" y="34.1">1</text>
<text x="197" y="39.3">4</text>
<text x="209.6" y="39.2">1/2&quot; 10-32 SHCS</text>
<text x="255.2" y="39.2">8</text>
<text x="127.4" y="90.9">2</text>
<text x="127.4" y="123.3">3</text>
<text x="128.6" y="157.6">4</text>
<text x="145.7" y="156.7">NOTE: Assemble the tripod mount before</text>
<text x="145.7" y="160.9">attachment to the Box</text>
<text x="217.5" y="193.6">MRT-ASM-BX</text>
</g>
<g font-size="3.4">
<text x="197.7" y="172.9">TITLE:</text>
<text x="198.7" y="188.1">SIZE</text>
<text x="207.5" y="188.1">DWG. NO.</text>
<text x="256.5" y="188.2">REV</text>
<text x="198.8" y="201.7">SCALE: 1:4</text>
<text x="217.7" y="201.8">WEIGHT:</text>
<text x="244.5" y="201.7">SHEET 3 OF 4</text>
</g>
<text font-size="3.2" x="131.6" y="196.6">NONE</text>
<g font-size="2.5">
<text x="176.3" y="179.5">OST</text>
<text x="176.3" y="175.6">OST</text>
<text x="186.1" y="175.6">4/15/20</text>
<text x="186.1" y="179.5">4/15/20</text>
</g>
<text font-size="2.4" x="119.7" y="172.9">UNLESS OTHERWISE SPECIFIED:</text>
<g font-size="2.2">
<text x="175.4" y="172.2">NAME</text>
<text x="188.7" y="172.2">DATE</text>
<text x="119.7" y="176.2">DIMENSIONS ARE IN INCHES</text>
<text x="154.2" y="179.5">CHECKED</text>
<text x="154.2" y="175.6">DRAWN</text>
<text x="154.5" y="183.2">ENG APPR.</text>
<text x="154.2" y="186.7">MFG APPR.</text>
<text x="154.4" y="189.8">Q.A.</text>
<text x="154.9" y="193.6">COMMENTS:</text>
<text x="154.9" y="198.9">BREAK ALL EDGES AND SHARP</text>
<text x="154.9" y="201.6">CORNERS</text>
</g>
<text font-size="2.1" x="123.1" y="201.6">DO NOT SCALE DRAWING</text>
<g font-size="2">
<text x="119.8" y="178.8">INTERPRET GEOMETRIC</text>
<text x="119.8" y="181.3">TOLERANCING PER:</text>
<text x="119.8" y="183.8">ASME Y14.5-2009</text>
<text x="121.2" y="188.4">MATERIAL</text>
<text x="120.2" y="194.1">FINISH</text>
</g>
</svg>
